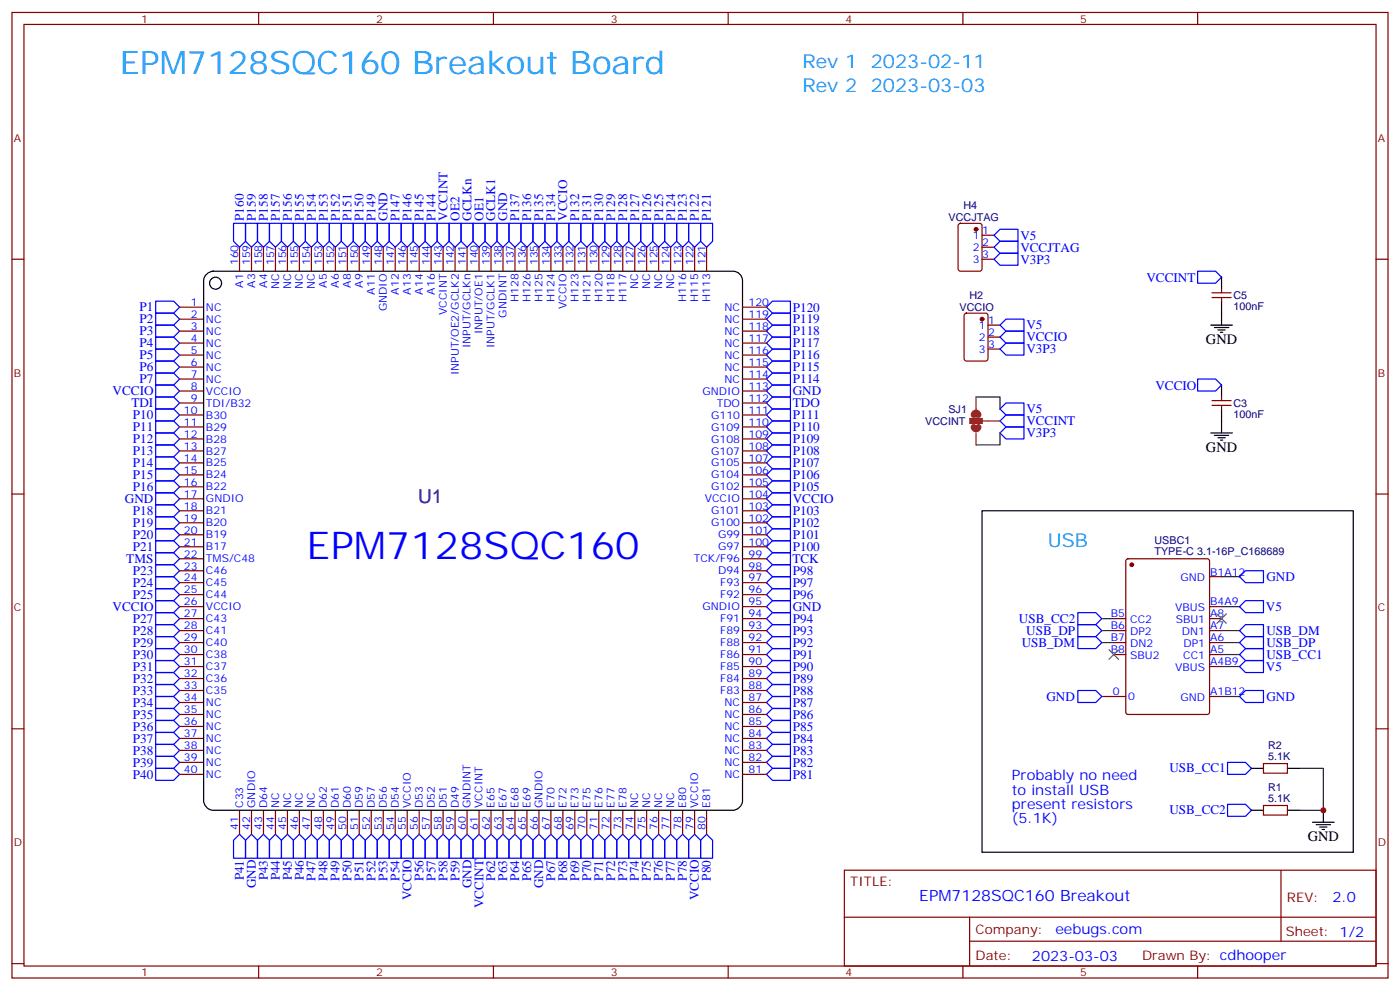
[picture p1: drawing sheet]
<svg xmlns="http://www.w3.org/2000/svg" width="412mm" height="292mm" viewBox="0 0 412 292" stroke-linecap="round" stroke-linejoin="round" font-family="sans-serif">
<g fill="none" stroke="#870000" stroke-width=".35">
<path d="M3.5 3.7h405.4v284.3h-405.4zM7.1 7.2h398.2v277.3h-398.2zM76.2 3.7v3.5M145.3 3.7v3.5M214.5 3.7v3.5M283.6 3.7v3.5M352.8 3.7v3.5M3.5 76.3h3.6M70.6 72.8v7.1M74.1 72.8v7.1M77.6 72.8v7.1M81.1 72.8v7.1"/>
<path d="M84.7 72.8v7.1M88.2 72.8v7.1M91.7 72.8v7.1M95.2 72.8v7.1M98.8 72.8v7.1M102.3 72.8v7.1M105.8 72.8v7.1M109.4 72.8v7.1M112.9 72.8v7.1M116.4 72.8v7.1M119.9 72.8v7.1M123.5 72.8v7.1"/>
<path d="M127 72.8v7.1M130.5 72.8v7.1M134.1 72.8v7.1M137.6 72.8v7.1M141.1 72.8v7.1M144.6 72.8v7.1M148.2 72.8v7.1M151.7 72.8v7.1M155.2 72.8v7.1M158.7 72.8v7.1M162.3 72.8v7.1M165.8 72.8v7.1"/>
<path d="M169.3 72.8v7.1M172.9 72.8v7.1M176.4 72.8v7.1M179.9 72.8v7.1M183.4 72.8v7.1M187 72.8v7.1M190.5 72.8v7.1M194 72.8v7.1M197.6 72.8v7.1M201.1 72.8v7.1M204.6 72.8v7.1M208.1 72.8v7.1"/>
<path d="M282.5 66l.4-.2h5.7l.6 .4 .1 13-.5 .6-5.9 .1-.6-.5-.1-12.9zM289.3 76.3h3.5M289.3 69.3h3.5M289.3 72.8h3.5M405.3 76.3h3.6M52.9 90.5h7.1M52.9 94h7.1M52.9 97.5h7.1M218.7 90.5h7.1M218.7 94h7.1M218.7 97.5h7.1M284.2 92.4l.5-.2h5.6l.7 .4v13l-.4 .7h-5.9l-.7-.4v-13z"/>
<path d="M291 95.7h3.6M291 99.3h3.6M357 86.2h5.7M357 87.6h5.7M359.8 85.2v1M359.8 87.6v1.1M52.9 101h7.1M52.9 104.6h7.1M52.9 108.1h7.1M52.9 111.6h7.1M52.9 115.1h7.1M52.9 118.7h7.1"/>
<path d="M218.7 101h7.1M218.7 104.6h7.1M218.7 108.1h7.1M218.7 111.6h7.1M218.7 115.1h7.1M218.7 118.7h7.1M291 102.8h3.6M357 118h5.7M357 119.4h5.7M359.8 116.9v1.1M359.8 119.4v1M52.9 122.2h7.1"/>
<path d="M52.9 125.7h7.1M52.9 129.3h7.1M52.9 132.8h7.1M52.9 136.3h7.1M52.9 139.8h7.1M218.7 122.2h7.1M218.7 125.7h7.1M218.7 129.3h7.1M218.7 132.8h7.1M218.7 136.3h7.1M218.7 139.8h7.1M3.5 145.5h3.6"/>
<path d="M52.9 143.4h7.1M52.9 146.9h7.1M52.9 150.4h7.1M52.9 154h7.1M52.9 157.5h7.1M218.7 143.4h7.1M218.7 146.9h7.1M218.7 150.4h7.1M218.7 154h7.1M218.7 157.5h7.1M405.3 145.5h3.6M52.9 178.6h7.1"/>
<path d="M52.9 161h7.1M52.9 164.5h7.1M52.9 168.1h7.1M52.9 171.6h7.1M52.9 175.1h7.1M218.7 178.6h7.1M218.7 161h7.1M218.7 164.5h7.1M218.7 168.1h7.1M218.7 171.6h7.1M218.7 175.1h7.1M331.8 164.7l.5-.2h23.3l.7 .5v44.7l-.5 .6-23.5 .1-.6-.5-.1-44.7z"/>
<path d="M356.3 178.6h3.5M356.3 169.8h3.5M52.9 182.2h7.1M52.9 185.7h7.1M52.9 189.2h7.1M52.9 192.8h7.1M52.9 196.3h7.1M52.9 199.8h7.1M218.7 182.2h7.1M218.7 185.7h7.1M218.7 189.2h7.1M218.7 192.8h7.1"/>
<path d="M218.7 196.3h7.1M218.7 199.8h7.1M328.1 182.2h3.5M328.1 185.7h3.5M328.1 189.2h3.5M328.1 192.8h3.5M356.3 182.2h3.5M356.3 185.7h3.5M356.3 189.2h3.5M356.3 192.8h3.5M356.3 196.3h3.5M3.5 214.6h3.6"/>
<path d="M52.9 203.3h7.1M52.9 206.9h7.1M52.9 210.4h7.1M52.9 213.9h7.1M52.9 217.5h7.1M218.7 203.3h7.1M218.7 206.9h7.1M218.7 210.4h7.1M218.7 213.9h7.1M218.7 217.5h7.1M324.6 205.1h7M356.3 205.1h3.5"/>
<path d="M405.3 214.6h3.6M52.9 221h7.1M52.9 224.5h7.1M52.9 228h7.1M70.6 238.6v7.1M74.1 238.6v7.1M77.6 238.6v7.1M81.1 238.6v7.1M84.7 238.6v7.1M88.2 238.6v7.1M91.7 238.6v7.1M95.2 238.6v7.1"/>
<path d="M98.8 238.6v7.1M102.3 238.6v7.1M105.8 238.6v7.1M109.4 238.6v7.1M112.9 238.6v7.1M116.4 238.6v7.1M119.9 238.6v7.1M123.5 238.6v7.1M127 238.6v7.1M130.5 238.6v7.1M134.1 238.6v7.1M137.6 238.6v7.1"/>
<path d="M141.1 238.6v7.1M144.6 238.6v7.1M148.2 238.6v7.1M151.7 238.6v7.1M155.2 238.6v7.1M158.7 238.6v7.1M162.3 238.6v7.1M165.8 238.6v7.1M169.3 238.6v7.1M172.9 238.6v7.1M176.4 238.6v7.1M179.9 238.6v7.1"/>
<path d="M183.4 238.6v7.1M187 238.6v7.1M190.5 238.6v7.1M194 238.6v7.1M197.6 238.6v7.1M201.1 238.6v7.1M204.6 238.6v7.1M208.1 238.6v7.1M218.7 221h7.1M218.7 224.5h7.1M218.7 228h7.1M372.2 237.2h7v2.8h-7z"/>
<path d="M372.2 224.9h7v2.8h-7zM248.7 256.3h156.6v28.2h-156.6zM377.3 256.3v20.9M248.7 270.1h156.5M285.6 277.2h119.6M285.6 270.1v14.1M3.5 283.8h3.6M76.2 284.5v3.5M145.3 284.5v3.5M214.5 284.5v3.5M283.6 284.5v3.5M352.8 284.5v3.5"/>
<path d="M405.3 283.8h3.6"/>
</g>
<g fill="none" stroke="#00f" stroke-width=".35">
<path d="M68.8 65.8h3.5v5.2l-1.7 1.8-1.8-1.8zM72.3 65.8h3.5v5.2l-1.7 1.8-1.8-1.8zM75.8 65.8h3.6v5.2l-1.8 1.8-1.8-1.8zM79.4 65.8h3.5v5.2l-1.8 1.8-1.7-1.8zM82.9 65.8h3.5v5.2l-1.7 1.8-1.8-1.8zM86.4 65.8h3.6v5.2l-1.8 1.8-1.8-1.8zM90 65.8h3.5v5.2l-1.8 1.8-1.7-1.8zM93.5 65.8h3.5v5.2l-1.8 1.8-1.7-1.8zM97 65.8h3.5v5.2l-1.7 1.8-1.8-1.8zM100.5 65.8h3.6v5.2l-1.8 1.8-1.8-1.8zM104.1 65.8h3.5v5.2l-1.8 1.8-1.7-1.8zM107.6 65.8h3.5v5.2l-1.7 1.8-1.8-1.8z"/>
<path d="M111.1 65.8h3.6v5.2l-1.8 1.8-1.8-1.8zM114.7 65.8h3.5v5.2l-1.8 1.8-1.7-1.8zM118.2 65.8h3.5v5.2l-1.8 1.8-1.7-1.8zM121.7 65.8h3.5v5.2l-1.7 1.8-1.8-1.8zM125.2 65.8h3.6v5.2l-1.8 1.8-1.8-1.8zM128.8 65.8h3.5v5.2l-1.8 1.8-1.7-1.8zM132.3 65.8h3.5v5.2l-1.7 1.8-1.8-1.8zM135.8 65.8h3.5v5.2l-1.7 1.8-1.8-1.8zM139.3 65.8h3.6v5.2l-1.8 1.8-1.8-1.8zM142.9 65.8h3.5v5.2l-1.8 1.8-1.7-1.8zM146.4 65.8h3.5v5.2l-1.7 1.8-1.8-1.8zM149.9 65.8h3.6v5.2l-1.8 1.8-1.8-1.8z"/>
<path d="M153.5 65.8h3.5v5.2l-1.8 1.8-1.7-1.8zM157 65.8h3.5v5.2l-1.8 1.8-1.7-1.8zM160.5 65.8h3.5v5.2l-1.7 1.8-1.8-1.8zM164 65.8h3.6v5.2l-1.8 1.8-1.8-1.8zM167.6 65.8h3.5v5.2l-1.8 1.8-1.7-1.8zM171.1 65.8h3.5v5.2l-1.7 1.8-1.8-1.8zM174.6 65.8h3.6v5.2l-1.8 1.8-1.8-1.8zM178.2 65.8h3.5v5.2l-1.8 1.8-1.7-1.8zM181.7 65.8h3.5v5.2l-1.8 1.8-1.7-1.8zM185.2 65.8h3.5v5.2l-1.7 1.8-1.8-1.8zM188.7 65.8h3.6v5.2l-1.8 1.8-1.8-1.8zM192.3 65.8h3.5v5.2l-1.8 1.8-1.7-1.8z"/>
<path d="M195.8 65.8h3.5v5.2l-1.7 1.8-1.8-1.8zM199.3 65.8h3.5v5.2l-1.7 1.8-1.8-1.8zM202.8 65.8h3.6v5.2l-1.8 1.8-1.8-1.8zM206.4 65.8h3.5v5.2l-1.8 1.8-1.7-1.8zM292.8 72.8l1.8-1.8h5.3v3.6h-5.3zM294.6 67.5h5.3v3.5h-5.3l-1.8-1.7zM294.6 74.6h5.3v3.5h-5.3l-1.8-1.8zM352.8 79.9h5.3l1.7 1.7-1.7 1.8h-5.3zM45.9 88.7h5.3l1.7 1.8-1.7 1.7h-5.3zM45.9 92.2h5.3l1.7 1.8-1.7 1.7h-5.3zM45.9 95.7h5.3l1.7 1.8-1.7 1.8h-5.3zM45.9 99.3h5.3l1.7 1.7-1.7 1.8h-5.3z"/>
<path d="M225.8 97.5l1.7-1.8h5.3v3.6h-5.3zM225.8 94l1.7-1.8h5.3v3.5h-5.3zM225.8 90.5l1.7-1.8h5.3v3.5h-5.3zM294.6 95.7l1.7-1.7h5.3v3.5h-5.3zM294.6 99.3l1.7-1.8h5.3v3.5h-5.3zM45.9 113.4h5.3l1.7 1.7-1.7 1.8h-5.3zM45.9 116.9h5.3l1.7 1.8-1.7 1.7h-5.3zM45.9 102.8h5.3l1.7 1.8-1.7 1.7h-5.3zM45.9 106.3h5.3l1.7 1.8-1.7 1.8h-5.3zM45.9 109.9h5.3l1.7 1.7-1.7 1.8h-5.3zM225.8 115.1l1.7-1.7h5.3v3.5h-5.3zM225.8 118.7l1.7-1.8h5.3v3.5h-5.3z"/>
<path d="M225.8 111.6l1.7-1.7h5.3v3.5h-5.3zM225.8 108.1l1.7-1.8h5.3v3.6h-5.3zM225.8 104.6l1.7-1.8h5.3v3.5h-5.3zM225.8 101l1.7-1.7h5.3v3.5h-5.3zM294.6 102.8l1.7-1.8h5.3v3.6h-5.3zM352.8 111.6h5.3l1.7 1.8-1.7 1.7h-5.3zM45.9 120.4h5.3l1.7 1.8-1.7 1.8h-5.3zM45.9 124h5.3l1.7 1.7-1.7 1.8h-5.3zM45.9 127.5h5.3l1.7 1.8-1.7 1.7h-5.3zM45.9 131h5.3l1.7 1.8-1.7 1.7h-5.3zM45.9 134.5h5.3l1.7 1.8-1.7 1.8h-5.3zM45.9 138.1h5.3l1.7 1.7-1.7 1.8h-5.3z"/>
<path d="M225.8 139.8l1.7-1.7h5.3v3.5h-5.3zM225.8 136.3l1.7-1.8h5.3v3.6h-5.3zM225.8 132.8l1.7-1.8h5.3v3.5h-5.3zM225.8 129.3l1.7-1.8h5.3v3.5h-5.3zM225.8 125.7l1.7-1.7h5.3v3.5h-5.3zM225.8 122.2l1.7-1.8h5.3v3.6h-5.3zM294.6 120.4l1.7-1.7h5.3v3.5h-5.3zM294.6 124l1.7-1.8h5.3v3.5h-5.3zM294.6 127.5l1.7-1.8h5.3v3.6h-5.3zM45.9 145.1h5.3l1.7 1.8-1.7 1.8h-5.3zM45.9 141.6h5.3l1.7 1.8-1.7 1.7h-5.3zM45.9 148.7h5.3l1.7 1.7-1.7 1.8h-5.3z"/>
<path d="M45.9 152.2h5.3l1.7 1.8-1.7 1.7h-5.3zM45.9 155.7h5.3l1.7 1.8-1.7 1.7h-5.3zM45.9 159.2h5.3l1.7 1.8-1.7 1.8h-5.3zM225.8 146.9l1.7-1.8h5.3v3.6h-5.3zM225.8 157.5l1.7-1.8h5.3v3.5h-5.3zM225.8 154l1.7-1.8h5.3v3.5h-5.3zM225.8 150.4l1.7-1.7h5.3v3.5h-5.3zM225.8 143.4l1.7-1.8h5.3v3.5h-5.3zM45.9 176.9h5.3l1.7 1.7-1.7 1.8h-5.3zM45.9 162.8h5.3l1.7 1.7-1.7 1.8h-5.3zM45.9 166.3h5.3l1.7 1.8-1.7 1.7h-5.3zM45.9 169.8h5.3l1.7 1.8-1.7 1.8h-5.3z"/>
<path d="M45.9 173.4h5.3l1.7 1.7-1.7 1.8h-5.3zM225.8 178.6l1.7-1.7h5.3v3.5h-5.3zM225.8 164.5l1.7-1.7h5.3v3.5h-5.3zM225.8 175.1l1.7-1.7h5.3v3.5h-5.3zM225.8 171.6l1.7-1.8h5.3v3.6h-5.3zM225.8 161l1.7-1.8h5.3v3.6h-5.3zM225.8 168.1l1.7-1.8h5.3v3.5h-5.3zM365.1 169.8l1.8-1.7h5.3v3.5h-5.3zM365.1 178.6l1.8-1.7h5.3v3.5h-5.3zM45.9 180.4h5.3l1.7 1.8-1.7 1.7h-5.3zM45.9 183.9h5.3l1.7 1.8-1.7 1.8h-5.3zM45.9 187.5h5.3l1.7 1.7-1.7 1.8h-5.3z"/>
<path d="M45.9 191h5.3l1.7 1.8-1.7 1.7h-5.3zM45.9 194.5h5.3l1.7 1.8-1.7 1.7h-5.3zM45.9 198h5.3l1.7 1.8-1.7 1.8h-5.3zM225.8 199.8l1.7-1.8h5.3v3.6h-5.3zM225.8 196.3l1.7-1.8h5.3v3.5h-5.3zM225.8 192.8l1.7-1.8h5.3v3.5h-5.3zM225.8 189.2l1.7-1.7h5.3v3.5h-5.3zM225.8 182.2l1.7-1.8h5.3v3.5h-5.3zM227.5 183.9h5.3v3.6h-5.3l-1.7-1.8zM317.5 187.5h5.3l1.8 1.7-1.8 1.8h-5.3zM317.5 183.9h5.3l1.8 1.8-1.8 1.8h-5.3zM317.5 180.4h5.3l1.8 1.8-1.8 1.7h-5.3z"/>
<path d="M365.1 196.3l1.8-1.8h5.3v3.5h-5.3zM365.1 185.7l1.8-1.8h5.3v3.6h-5.3zM365.1 189.2l1.8-1.7h5.3v3.5h-5.3zM365.1 192.8l1.8-1.8h5.3v3.5h-5.3zM45.9 201.6h5.3l1.7 1.7-1.7 1.8h-5.3zM45.9 205.1h5.3l1.7 1.8-1.7 1.7h-5.3zM45.9 208.6h5.3l1.7 1.8-1.7 1.8h-5.3zM45.9 212.2h5.3l1.7 1.7-1.7 1.8h-5.3zM45.9 215.7h5.3l1.7 1.8-1.7 1.7h-5.3zM45.9 219.2h5.3l1.7 1.8-1.7 1.7h-5.3zM225.8 213.9l1.7-1.7h5.3v3.5h-5.3zM225.8 210.4l1.7-1.8h5.3v3.6h-5.3z"/>
<path d="M225.8 206.9l1.7-1.8h5.3v3.5h-5.3zM225.8 203.3l1.7-1.7h5.3v3.5h-5.3zM227.5 215.7h5.3v3.5h-5.3l-1.7-1.7zM317.5 203.3h5.3l1.8 1.8-1.8 1.8h-5.3zM365.1 205.1l1.8-1.8h5.3v3.6h-5.3zM45.9 222.7h5.3l1.7 1.8-1.7 1.8h-5.3zM45.9 226.3h5.3l1.7 1.7-1.7 1.8h-5.3zM225.8 228l1.7-1.7h5.3v3.5h-5.3zM225.8 224.5l1.7-1.8h5.3v3.6h-5.3zM225.8 221l1.7-1.8h5.3v3.5h-5.3zM361.6 224.5h5.3l1.8 1.8-1.8 1.7h-5.3zM361.6 236.9h5.3l1.8 1.7-1.8 1.8h-5.3z"/>
<path d="M70.6 245.7l1.7 1.7v5.3h-3.5v-5.3zM74.1 245.7l1.7 1.7v5.3h-3.5v-5.3zM77.6 245.7l1.8 1.7v5.3h-3.6v-5.3zM81.1 245.7l1.8 1.7v5.3h-3.5v-5.3zM84.7 245.7l1.7 1.7v5.3h-3.5v-5.3zM88.2 245.7l1.8 1.7v5.3h-3.6v-5.3zM91.7 245.7l1.8 1.7v5.3h-3.5v-5.3zM95.2 245.7l1.8 1.7v5.3h-3.5v-5.3zM98.8 245.7l1.7 1.7v5.3h-3.5v-5.3zM102.3 245.7l1.8 1.7v5.3h-3.6v-5.3zM105.8 245.7l1.8 1.7v5.3h-3.5v-5.3zM109.4 245.7l1.7 1.7v5.3h-3.5v-5.3z"/>
<path d="M112.9 245.7l1.8 1.7v5.3h-3.6v-5.3zM116.4 245.7l1.8 1.7v5.3h-3.5v-5.3zM119.9 245.7l1.8 1.7v5.3h-3.5v-5.3zM123.5 245.7l1.7 1.7v5.3h-3.5v-5.3zM127 245.7l1.8 1.7v5.3h-3.6v-5.3zM130.5 245.7l1.8 1.7v5.3h-3.5v-5.3zM134.1 245.7l1.7 1.7v5.3h-3.5v-5.3zM137.6 245.7l1.7 1.7v5.3h-3.5v-5.3zM141.1 245.7l1.8 1.7v5.3h-3.6v-5.3zM144.6 245.7l1.8 1.7v5.3h-3.5v-5.3zM148.2 245.7l1.7 1.7v5.3h-3.5v-5.3zM151.7 245.7l1.8 1.7v5.3h-3.6v-5.3z"/>
<path d="M155.2 245.7l1.8 1.7v5.3h-3.5v-5.3zM158.7 245.7l1.8 1.7v5.3h-3.5v-5.3zM162.3 245.7l1.7 1.7v5.3h-3.5v-5.3zM165.8 245.7l1.8 1.7v5.3h-3.6v-5.3zM169.3 245.7l1.8 1.7v5.3h-3.5v-5.3zM172.9 245.7l1.7 1.7v5.3h-3.5v-5.3zM176.4 245.7l1.8 1.7v5.3h-3.6v-5.3zM179.9 245.7l1.8 1.7v5.3h-3.5v-5.3zM183.4 245.7l1.8 1.7v5.3h-3.5v-5.3zM187 245.7l1.7 1.7v5.3h-3.5v-5.3zM190.5 245.7l1.8 1.7v5.3h-3.6v-5.3zM192.3 247.4l1.7-1.7 1.8 1.7v5.3h-3.5z"/>
<path d="M197.6 245.7l1.7 1.7v5.3h-3.5v-5.3zM201.1 245.7l1.7 1.7v5.3h-3.5v-5.3zM204.6 245.7l1.8 1.7v5.3h-3.6v-5.3zM208.1 245.7l1.8 1.7v5.3h-3.5v-5.3z"/>
</g>
<g fill="#870000" stroke="#870000" stroke-width=".35">
<circle cx="287.5" cy="67.5" r=".53"/>
<circle cx="333.4" cy="166.3" r=".53"/>
<circle cx="289.3" cy="94" r=".53"/>
</g>
<path d="M326.7 191.3l2.8 2.9M329.5 191.3l-2.8 2.9M358.4 180.8l2.8 2.8M361.2 180.8l-2.8 2.8" fill="none" stroke="#3c3" stroke-width=".35"/>
<g fill="none" stroke="#008700" stroke-width=".35">
<path d="M287.5 116.9h7.1v3.5M294.6 127.5v3.5h-7.1M359.8 169.8h5.3M359.8 178.6h5.3M324.6 185.7h3.5M324.6 189.2h3.5M324.6 182.2h3.5M359.8 185.7h5.3M359.8 189.2h5.3M359.8 196.3h5.3M359.8 192.8h5.3M359.8 205.1h5.3"/>
<path d="M382.8 226.3h7v12.3h-7"/>
</g>
<g fill="none" stroke="#000" stroke-width=".35">
<path d="M60.7 80.9a2.99 2.99 0 0 1 2.1-1h153.1a2.82 2.82 0 0 1 2.8 2.8v153.1a3 3 0 0 1-2.8 2.8h-153.1a3 3 0 0 1-2.8-2.8v-153.1l.1-.7zM356.7 95.7h6.3M357.7 96.4h4.2M358.8 97.2h2.1M359.5 97.9h.7M359.8 81.6v3.6M359.8 88.7v7M359.8 113.4v3.5M356.7 127.5h6.3M357.7 128.2h4.2M358.8 128.9h2.1M359.5 129.6h.7"/>
<path d="M359.8 120.4v7.1M289.3 150.4h109.3v100.6h-109.3zM368.7 238.6h3.5M368.7 226.3h3.5M379.2 238.6h3.6M379.2 226.3h3.6M389.8 238.6v3.5M386.6 242.1h6.4M387.7 242.9h4.2M388.8 243.6h2.1M389.5 244.3h.7"/>
<circle cx="63.5" cy="83.4" r="1.76"/>
</g>
<path d="M286.8 122.2a.71 .71 0 0 1 .7-.7 .71 .71 0 0 1 .7 .7M286.8 125.7a.71 .71 0 0 0 .7 .7 .71 .71 0 0 0 .7-.7" fill="none" stroke="#8c2424" stroke-width="1.8"/>
<path d="M287.5 116.9v7.1M285.8 123.3h3.5v1.4h-3.5zM287.5 127.5v3.5M289.3 124h5.3" fill="none" stroke="#8c2424" stroke-width=".35"/>
<path d="M285.8 123.3h3.5v1.4h-3.5z" fill="#8c2424" stroke="#8c2424" stroke-width=".35"/>
<circle cx="389.8" cy="238.6" r=".88" fill="#c00"/>
<text font-size="11.3" fill="#00f" x="90.3" y="164.5">EPM7128SQC160</text>
<text font-size="9.5" fill="#09f" x="35.3" y="21.7">EPM7128SQC160 Breakout Board</text>
<g font-size="5.6" fill="#09f">
<text x="236.4" y="19.9">Rev 1</text>
<text x="256.5" y="19.9">2023-02-11</text>
<text x="236.4" y="27">Rev 2</text>
<text x="256.5" y="27">2023-03-03</text>
<text x="308.7" y="161">USB</text>
</g>
<text font-size="5.6" fill="#000080" x="123.1" y="148">U1</text>
<text font-size="4.6" fill="#00f" x="270.8" y="265.3">EPM7128SQC160 Breakout</text>
<g font-size="4.2">
<text x="355.2" y="101.4">GND</text>
<text x="355.2" y="133.1">GND</text>
<text x="385.2" y="247.8">GND</text>
</g>
<g font-size="4.2" fill="#00f">
<text x="298.1" y="229.8">Probably no need</text>
<text x="298.1" y="234">to install USB</text>
<text x="298.1" y="238.3">present resistors</text>
<text x="298.1" y="242.5">(5.1K)</text>
<text x="392.5" y="265.5">2.0</text>
<text x="310.9" y="275.1">eebugs.com</text>
<text x="304" y="282.9">2023-03-03</text>
</g>
<g font-size="3.9" fill="#00f">
<text x="71.8" y="65.1" transform="rotate(-90 71.8 65.1)">P160</text>
<text x="75.4" y="65.1" transform="rotate(-90 75.4 65.1)">P159</text>
<text x="78.9" y="65.1" transform="rotate(-90 78.9 65.1)">P158</text>
<text x="82.4" y="65.1" transform="rotate(-90 82.4 65.1)">P157</text>
<text x="85.9" y="65.1" transform="rotate(-90 85.9 65.1)">P156</text>
<text x="89.5" y="65.1" transform="rotate(-90 89.5 65.1)">P155</text>
<text x="93" y="65.1" transform="rotate(-90 93 65.1)">P154</text>
<text x="96.5" y="65.1" transform="rotate(-90 96.5 65.1)">P153</text>
<text x="100.1" y="65.1" transform="rotate(-90 100.1 65.1)">P152</text>
<text x="103.6" y="65.1" transform="rotate(-90 103.6 65.1)">P151</text>
<text x="107.1" y="65.1" transform="rotate(-90 107.1 65.1)">P150</text>
<text x="110.6" y="65.1" transform="rotate(-90 110.6 65.1)">P149</text>
<text x="114.2" y="65.1" transform="rotate(-90 114.2 65.1)">GND</text>
<text x="117.7" y="65.1" transform="rotate(-90 117.7 65.1)">P147</text>
<text x="121.2" y="65.1" transform="rotate(-90 121.2 65.1)">P146</text>
<text x="124.8" y="65.1" transform="rotate(-90 124.8 65.1)">P145</text>
<text x="128.3" y="65.1" transform="rotate(-90 128.3 65.1)">P144</text>
<text x="131.8" y="65.1" transform="rotate(-90 131.8 65.1)">VCCINT</text>
<text x="135.3" y="65.1" transform="rotate(-90 135.3 65.1)">OE2</text>
<text x="138.9" y="65.1" transform="rotate(-90 138.9 65.1)">GCLKn</text>
<text x="142.4" y="65.1" transform="rotate(-90 142.4 65.1)">OE1</text>
<text x="145.9" y="65.1" transform="rotate(-90 145.9 65.1)">GCLK1</text>
<text x="149.4" y="65.1" transform="rotate(-90 149.4 65.1)">GND</text>
<text x="153" y="65.1" transform="rotate(-90 153 65.1)">P137</text>
<text x="156.5" y="65.1" transform="rotate(-90 156.5 65.1)">P136</text>
<text x="160" y="65.1" transform="rotate(-90 160 65.1)">P135</text>
<text x="163.6" y="65.1" transform="rotate(-90 163.6 65.1)">P134</text>
<text x="167.1" y="65.1" transform="rotate(-90 167.1 65.1)">VCCIO</text>
<text x="170.6" y="65.1" transform="rotate(-90 170.6 65.1)">P132</text>
<text x="174.1" y="65.1" transform="rotate(-90 174.1 65.1)">P131</text>
<text x="177.7" y="65.1" transform="rotate(-90 177.7 65.1)">P130</text>
<text x="181.2" y="65.1" transform="rotate(-90 181.2 65.1)">P129</text>
<text x="184.7" y="65.1" transform="rotate(-90 184.7 65.1)">P128</text>
<text x="188.3" y="65.1" transform="rotate(-90 188.3 65.1)">P127</text>
<text x="191.8" y="65.1" transform="rotate(-90 191.8 65.1)">P126</text>
<text x="195.3" y="65.1" transform="rotate(-90 195.3 65.1)">P125</text>
<text x="198.8" y="65.1" transform="rotate(-90 198.8 65.1)">P124</text>
<text x="202.4" y="65.1" transform="rotate(-90 202.4 65.1)">P123</text>
<text x="205.9" y="65.1" transform="rotate(-90 205.9 65.1)">P122</text>
<text x="209.4" y="65.1" transform="rotate(-90 209.4 65.1)">P121</text>
<text x="300.6" y="70.6">V5</text>
<text x="300.6" y="74.1">VCCJTAG</text>
<text x="300.6" y="77.6">V3P3</text>
<text x="337.7" y="82.9">VCCINT</text>
<text x="41.1" y="91.7">P1</text>
<text x="41.1" y="95.2">P2</text>
<text x="233.5" y="95.3">P119</text>
<text x="233.5" y="91.7">P120</text>
<text x="41.1" y="98.8">P3</text>
<text x="233.5" y="98.8">P118</text>
<text x="302.3" y="97">V5</text>
<text x="302.3" y="100.5">VCCIO</text>
<text x="41.1" y="102.3">P4</text>
<text x="41.1" y="105.8">P5</text>
<text x="233.5" y="105.8">P116</text>
<text x="233.5" y="102.3">P117</text>
<text x="302.3" y="104.1">V3P3</text>
<text x="41.1" y="109.4">P6</text>
<text x="41.1" y="112.9">P7</text>
<text x="233.5" y="112.9">P114</text>
<text x="233.5" y="109.4">P115</text>
<text x="33.2" y="116.4">VCCIO</text>
<text x="38.7" y="119.9">TDI</text>
<text x="233.5" y="116.4">GND</text>
<text x="233.5" y="119.9">TDO</text>
<text x="340.4" y="114.7">VCCIO</text>
<text x="39.1" y="123.5">P10</text>
<text x="233.5" y="123.5">P111</text>
<text x="302.3" y="121.7">V5</text>
<text x="302.3" y="125.2">VCCINT</text>
<text x="39.1" y="127">P11</text>
<text x="39.1" y="130.5">P12</text>
<text x="233.5" y="130.5">P109</text>
<text x="233.5" y="127">P110</text>
<text x="302.3" y="128.8">V3P3</text>
<text x="39.1" y="134.1">P13</text>
<text x="39.1" y="137.6">P14</text>
<text x="233.5" y="137.6">P107</text>
<text x="233.5" y="134.1">P108</text>
<text x="39.1" y="141.1">P15</text>
<text x="233.5" y="141.1">P106</text>
<text x="36.8" y="148.2">GND</text>
<text x="39.1" y="144.6">P16</text>
<text x="233.5" y="148.2">VCCIO</text>
<text x="233.5" y="144.6">P105</text>
<text x="39.1" y="151.7">P18</text>
<text x="39.1" y="155.2">P19</text>
<text x="233.5" y="155.2">P102</text>
<text x="233.5" y="151.7">P103</text>
<text x="39.1" y="158.8">P20</text>
<text x="233.5" y="158.8">P101</text>
<text x="37.2" y="165.8">TMS</text>
<text x="39.1" y="162.3">P21</text>
<text x="233.4" y="165.8">TCK</text>
<text x="233.5" y="162.3">P100</text>
<text x="39.1" y="169.3">P23</text>
<text x="39.1" y="172.9">P24</text>
<text x="233.5" y="172.9">P97</text>
<text x="233.5" y="169.3">P98</text>
<text x="373" y="171.1">GND</text>
<text x="33.2" y="179.9">VCCIO</text>
<text x="39.1" y="176.4">P25</text>
<text x="233.5" y="179.9">GND</text>
<text x="233.5" y="176.4">P96</text>
<text x="372.9" y="179.9">V5</text>
<text x="39.1" y="183.4">P27</text>
<text x="233.5" y="183.5">P94</text>
<text x="300.1" y="183.4">USB_CC2</text>
<text x="39.1" y="187">P28</text>
<text x="39.1" y="190.5">P29</text>
<text x="233.5" y="190.5">P92</text>
<text x="233.5" y="187">P93</text>
<text x="301" y="190.5">USB_DM</text>
<text x="302.3" y="187">USB_DP</text>
<text x="373" y="187">USB_DM</text>
<text x="373" y="190.5">USB_DP</text>
<text x="39.1" y="194">P30</text>
<text x="39.1" y="197.6">P31</text>
<text x="233.5" y="197.6">P90</text>
<text x="233.5" y="194">P91</text>
<text x="372.9" y="197.6">V5</text>
<text x="373" y="194">USB_CC1</text>
<text x="39.1" y="201.1">P32</text>
<text x="233.5" y="201.1">P89</text>
<text x="39.1" y="204.6">P33</text>
<text x="39.1" y="208.1">P34</text>
<text x="233.5" y="208.1">P87</text>
<text x="233.5" y="204.6">P88</text>
<text x="308.3" y="206.4">GND</text>
<text x="373" y="206.4">GND</text>
<text x="39.1" y="211.7">P35</text>
<text x="39.1" y="215.2">P36</text>
<text x="233.5" y="215.2">P85</text>
<text x="233.5" y="211.7">P86</text>
<text x="39.1" y="218.7">P37</text>
<text x="233.5" y="218.7">P84</text>
<text x="39.1" y="222.3">P38</text>
<text x="39.1" y="225.8">P39</text>
<text x="233.5" y="225.8">P82</text>
<text x="233.5" y="222.3">P83</text>
<text x="344.5" y="227.5">USB_CC1</text>
<text x="39.1" y="229.3">P40</text>
<text x="233.5" y="229.3">P81</text>
<text x="344.5" y="239.8">USB_CC2</text>
<text x="71.8" y="259.3" transform="rotate(-90 71.8 259.3)">P41</text>
<text x="75.4" y="261.6" transform="rotate(-90 75.4 261.6)">GND</text>
<text x="78.9" y="259.3" transform="rotate(-90 78.9 259.3)">P43</text>
<text x="82.4" y="259.3" transform="rotate(-90 82.4 259.3)">P44</text>
<text x="85.9" y="259.3" transform="rotate(-90 85.9 259.3)">P45</text>
<text x="89.5" y="259.3" transform="rotate(-90 89.5 259.3)">P46</text>
<text x="93" y="259.3" transform="rotate(-90 93 259.3)">P47</text>
<text x="96.5" y="259.3" transform="rotate(-90 96.5 259.3)">P48</text>
<text x="100" y="259.3" transform="rotate(-90 100 259.3)">P49</text>
<text x="103.6" y="259.3" transform="rotate(-90 103.6 259.3)">P50</text>
<text x="107.1" y="259.3" transform="rotate(-90 107.1 259.3)">P51</text>
<text x="110.6" y="259.3" transform="rotate(-90 110.6 259.3)">P52</text>
<text x="114.1" y="259.3" transform="rotate(-90 114.1 259.3)">P53</text>
<text x="117.7" y="259.3" transform="rotate(-90 117.7 259.3)">P54</text>
<text x="124.7" y="259.3" transform="rotate(-90 124.7 259.3)">P56</text>
<text x="128.3" y="259.3" transform="rotate(-90 128.3 259.3)">P57</text>
<text x="131.8" y="259.3" transform="rotate(-90 131.8 259.3)">P58</text>
<text x="135.3" y="259.3" transform="rotate(-90 135.3 259.3)">P59</text>
<text x="138.9" y="261.6" transform="rotate(-90 138.9 261.6)">GND</text>
<text x="145.9" y="259.3" transform="rotate(-90 145.9 259.3)">P62</text>
<text x="149.4" y="259.3" transform="rotate(-90 149.4 259.3)">P63</text>
<text x="152.9" y="259.3" transform="rotate(-90 152.9 259.3)">P64</text>
<text x="156.5" y="259.3" transform="rotate(-90 156.5 259.3)">P65</text>
<text x="160" y="261.6" transform="rotate(-90 160 261.6)">GND</text>
<text x="163.5" y="259.3" transform="rotate(-90 163.5 259.3)">P67</text>
<text x="167.1" y="259.3" transform="rotate(-90 167.1 259.3)">P68</text>
<text x="170.6" y="259.3" transform="rotate(-90 170.6 259.3)">P69</text>
<text x="174.1" y="259.3" transform="rotate(-90 174.1 259.3)">P70</text>
<text x="177.6" y="259.3" transform="rotate(-90 177.6 259.3)">P71</text>
<text x="181.2" y="259.3" transform="rotate(-90 181.2 259.3)">P72</text>
<text x="184.7" y="259.3" transform="rotate(-90 184.7 259.3)">P73</text>
<text x="188.2" y="259.3" transform="rotate(-90 188.2 259.3)">P74</text>
<text x="191.8" y="259.3" transform="rotate(-90 191.8 259.3)">P75</text>
<text x="195.3" y="259.3" transform="rotate(-90 195.3 259.3)">P76</text>
<text x="198.8" y="259.3" transform="rotate(-90 198.8 259.3)">P77</text>
<text x="202.3" y="259.3" transform="rotate(-90 202.3 259.3)">P78</text>
<text x="209.4" y="259.3" transform="rotate(-90 209.4 259.3)">P80</text>
<text x="121.2" y="265.1" transform="rotate(-90 121.2 265.1)">VCCIO</text>
<text x="142.4" y="267.4" transform="rotate(-90 142.4 267.4)">VCCINT</text>
<text x="205.9" y="265.1" transform="rotate(-90 205.9 265.1)">VCCIO</text>
</g>
<g font-size="3.9" fill="#800">
<text x="250.5" y="260.8">TITLE:</text>
<text x="379.1" y="265.5">REV:</text>
<text x="287.4" y="275">Company:</text>
<text x="378.7" y="275.7">Sheet: 1/2</text>
<text x="287.4" y="282.7">Date:</text>
<text x="336.4" y="282.8">Drawn By: cdhooper</text>
</g>
<g font-size="3.2" fill="#800">
<text x="41.6" y="6.7">1</text>
<text x="110.8" y="6.7">2</text>
<text x="179.9" y="6.7">3</text>
<text x="249.1" y="6.7">4</text>
<text x="318.2" y="6.7">5</text>
<text x="4.1" y="41.8">A</text>
<text x="405.9" y="41.8">A</text>
<text x="4.1" y="110.9">B</text>
<text x="405.9" y="110.9">B</text>
<text x="4.1" y="180.1">C</text>
<text x="405.9" y="180.1">C</text>
<text x="4.1" y="249.2">D</text>
<text x="405.9" y="249.2">D</text>
<text x="41.6" y="287.5">1</text>
<text x="110.8" y="287.5">2</text>
<text x="179.9" y="287.5">3</text>
<text x="249.1" y="287.5">4</text>
<text x="318.2" y="287.5">5</text>
</g>
<g font-size="3.2" fill="#000080">
<text x="279.4" y="65.1">VCCJTAG</text>
<text x="283.8" y="61.6">H4</text>
<text x="285.5" y="88">H2</text>
<text x="363.4" y="88.1">C5</text>
<text x="282.7" y="91.7">VCCIO</text>
<text x="363.4" y="91.3">100nF</text>
<text x="363.4" y="119.8">C3</text>
<text x="272.6" y="125.1">VCCINT</text>
<text x="279.4" y="121.6">SJ1</text>
<text x="363.4" y="123">100nF</text>
<text x="340.1" y="160.3">USBC1</text>
<text x="340.1" y="163.5">TYPE-C 3.1-16P_C168689</text>
<text x="373.6" y="220.6">R2</text>
<text x="373.6" y="223.8">5.1K</text>
<text x="373.6" y="232.9">R1</text>
<text x="373.6" y="236.1">5.1K</text>
</g>
<g font-size="3.2" fill="#00f">
<text x="286.6" y="70.3">1</text>
<text x="289.3" y="68.9">1</text>
<text x="286.6" y="73.9">2</text>
<text x="286.6" y="77.4">3</text>
<text x="289.3" y="72.5">2</text>
<text x="289.3" y="76">3</text>
<text x="70.2" y="78.1" transform="rotate(-90 70.2 78.1)">160</text>
<text x="73.7" y="78.1" transform="rotate(-90 73.7 78.1)">159</text>
<text x="77.3" y="78.1" transform="rotate(-90 77.3 78.1)">158</text>
<text x="80.8" y="78.1" transform="rotate(-90 80.8 78.1)">157</text>
<text x="84.3" y="78.1" transform="rotate(-90 84.3 78.1)">156</text>
<text x="87.8" y="78.1" transform="rotate(-90 87.8 78.1)">155</text>
<text x="91.4" y="78.1" transform="rotate(-90 91.4 78.1)">154</text>
<text x="94.9" y="78.1" transform="rotate(-90 94.9 78.1)">153</text>
<text x="98.4" y="78.1" transform="rotate(-90 98.4 78.1)">152</text>
<text x="102" y="78.1" transform="rotate(-90 102 78.1)">151</text>
<text x="105.5" y="78.1" transform="rotate(-90 105.5 78.1)">150</text>
<text x="109" y="78.1" transform="rotate(-90 109 78.1)">149</text>
<text x="112.5" y="78.1" transform="rotate(-90 112.5 78.1)">148</text>
<text x="116.1" y="78.1" transform="rotate(-90 116.1 78.1)">147</text>
<text x="119.6" y="78.1" transform="rotate(-90 119.6 78.1)">146</text>
<text x="123.1" y="78.1" transform="rotate(-90 123.1 78.1)">145</text>
<text x="126.6" y="78.1" transform="rotate(-90 126.6 78.1)">144</text>
<text x="130.2" y="78.1" transform="rotate(-90 130.2 78.1)">143</text>
<text x="133.7" y="78.1" transform="rotate(-90 133.7 78.1)">142</text>
<text x="137.2" y="78.1" transform="rotate(-90 137.2 78.1)">141</text>
<text x="140.8" y="78.1" transform="rotate(-90 140.8 78.1)">140</text>
<text x="144.3" y="78.1" transform="rotate(-90 144.3 78.1)">139</text>
<text x="147.8" y="78.1" transform="rotate(-90 147.8 78.1)">138</text>
<text x="151.3" y="78.1" transform="rotate(-90 151.3 78.1)">137</text>
<text x="154.9" y="78.1" transform="rotate(-90 154.9 78.1)">136</text>
<text x="158.4" y="78.1" transform="rotate(-90 158.4 78.1)">135</text>
<text x="161.9" y="78.1" transform="rotate(-90 161.9 78.1)">134</text>
<text x="165.5" y="78.1" transform="rotate(-90 165.5 78.1)">133</text>
<text x="169" y="78.1" transform="rotate(-90 169 78.1)">132</text>
<text x="172.5" y="78.1" transform="rotate(-90 172.5 78.1)">131</text>
<text x="176" y="78.1" transform="rotate(-90 176 78.1)">130</text>
<text x="179.6" y="78.1" transform="rotate(-90 179.6 78.1)">129</text>
<text x="183.1" y="78.1" transform="rotate(-90 183.1 78.1)">128</text>
<text x="186.6" y="78.1" transform="rotate(-90 186.6 78.1)">127</text>
<text x="190.1" y="78.1" transform="rotate(-90 190.1 78.1)">126</text>
<text x="193.7" y="78.1" transform="rotate(-90 193.7 78.1)">125</text>
<text x="197.2" y="78.1" transform="rotate(-90 197.2 78.1)">124</text>
<text x="200.7" y="78.1" transform="rotate(-90 200.7 78.1)">123</text>
<text x="204.3" y="78.1" transform="rotate(-90 204.3 78.1)">122</text>
<text x="207.8" y="78.1" transform="rotate(-90 207.8 78.1)">121</text>
<text x="71.6" y="84.8" transform="rotate(-90 71.6 84.8)">A1</text>
<text x="75.1" y="84.8" transform="rotate(-90 75.1 84.8)">A3</text>
<text x="78.7" y="84.8" transform="rotate(-90 78.7 84.8)">A4</text>
<text x="82.2" y="85.2" transform="rotate(-90 82.2 85.2)">NC</text>
<text x="85.7" y="85.2" transform="rotate(-90 85.7 85.2)">NC</text>
<text x="89.3" y="85.2" transform="rotate(-90 89.3 85.2)">NC</text>
<text x="92.8" y="85.2" transform="rotate(-90 92.8 85.2)">NC</text>
<text x="96.3" y="84.8" transform="rotate(-90 96.3 84.8)">A5</text>
<text x="99.8" y="84.8" transform="rotate(-90 99.8 84.8)">A6</text>
<text x="103.4" y="84.8" transform="rotate(-90 103.4 84.8)">A8</text>
<text x="106.9" y="84.8" transform="rotate(-90 106.9 84.8)">A9</text>
<text x="110.4" y="86.8" transform="rotate(-90 110.4 86.8)">A11</text>
<text x="117.5" y="86.8" transform="rotate(-90 117.5 86.8)">A12</text>
<text x="121" y="86.8" transform="rotate(-90 121 86.8)">A13</text>
<text x="124.5" y="86.8" transform="rotate(-90 124.5 86.8)">A14</text>
<text x="128.1" y="86.8" transform="rotate(-90 128.1 86.8)">A16</text>
<text x="152.8" y="89" transform="rotate(-90 152.8 89)">H128</text>
<text x="156.3" y="89" transform="rotate(-90 156.3 89)">H126</text>
<text x="159.8" y="89" transform="rotate(-90 159.8 89)">H125</text>
<text x="163.3" y="89" transform="rotate(-90 163.3 89)">H124</text>
<text x="170.4" y="89" transform="rotate(-90 170.4 89)">H123</text>
<text x="173.9" y="89" transform="rotate(-90 173.9 89)">H121</text>
<text x="177.4" y="89" transform="rotate(-90 177.4 89)">H120</text>
<text x="181" y="89" transform="rotate(-90 181 89)">H118</text>
<text x="184.5" y="89" transform="rotate(-90 184.5 89)">H117</text>
<text x="188" y="85.2" transform="rotate(-90 188 85.2)">NC</text>
<text x="191.6" y="85.2" transform="rotate(-90 191.6 85.2)">NC</text>
<text x="195.1" y="85.2" transform="rotate(-90 195.1 85.2)">NC</text>
<text x="198.6" y="85.2" transform="rotate(-90 198.6 85.2)">NC</text>
<text x="202.1" y="89" transform="rotate(-90 202.1 89)">H116</text>
<text x="205.7" y="89" transform="rotate(-90 205.7 89)">H115</text>
<text x="209.2" y="89" transform="rotate(-90 209.2 89)">H113</text>
<text x="56.2" y="90.1">1</text>
<text x="56.2" y="93.6">2</text>
<text x="60.7" y="91.5">NC</text>
<text x="60.7" y="95">NC</text>
<text x="113.9" y="91.7" transform="rotate(-90 113.9 91.7)">GNDIO</text>
<text x="131.6" y="92.8" transform="rotate(-90 131.6 92.8)">VCCINT</text>
<text x="149.2" y="93.5" transform="rotate(-90 149.2 93.5)">GNDINT</text>
<text x="166.9" y="91" transform="rotate(-90 166.9 91)">VCCIO</text>
<text x="213.4" y="95">NC</text>
<text x="213.4" y="91.5">NC</text>
<text x="220.5" y="93.6">119</text>
<text x="220.5" y="90.1">120</text>
<text x="291" y="95.4">1</text>
<text x="56.2" y="97.2">3</text>
<text x="56.2" y="100.7">4</text>
<text x="60.7" y="98.6">NC</text>
<text x="142.2" y="98.4" transform="rotate(-90 142.2 98.4)">INPUT/OE1</text>
<text x="213.4" y="98.6">NC</text>
<text x="220.5" y="100.7">117</text>
<text x="220.5" y="97.2">118</text>
<text x="288.3" y="96.8">1</text>
<text x="288.3" y="100.3">2</text>
<text x="291" y="98.9">2</text>
<text x="56.2" y="104.2">5</text>
<text x="56.2" y="107.7">6</text>
<text x="60.7" y="102.1">NC</text>
<text x="60.7" y="105.6">NC</text>
<text x="138.6" y="102.6" transform="rotate(-90 138.6 102.6)">INPUT/GCLKn</text>
<text x="145.7" y="102.6" transform="rotate(-90 145.7 102.6)">INPUT/GCLK1</text>
<text x="213.4" y="105.6">NC</text>
<text x="213.4" y="102.1">NC</text>
<text x="220.5" y="107.7">115</text>
<text x="220.5" y="104.2">116</text>
<text x="288.3" y="103.9">3</text>
<text x="291" y="102.4">3</text>
<text x="56.2" y="111.3">7</text>
<text x="60.7" y="109.1">NC</text>
<text x="60.7" y="112.7">NC</text>
<text x="135.1" y="110.5" transform="rotate(-90 135.1 110.5)">INPUT/OE2/GCLK2</text>
<text x="213.4" y="112.7">NC</text>
<text x="213.4" y="109.1">NC</text>
<text x="220.5" y="111.3">114</text>
<text x="56.2" y="114.8">8</text>
<text x="56.2" y="118.3">9</text>
<text x="60.7" y="116.2">VCCIO</text>
<text x="60.7" y="119.7">TDI/B32</text>
<text x="206.9" y="116.2">GNDIO</text>
<text x="211.1" y="119.7">TDO</text>
<text x="220.5" y="118.3">112</text>
<text x="220.5" y="114.8">113</text>
<text x="54.2" y="121.8">10</text>
<text x="54.2" y="125.4">11</text>
<text x="60.7" y="123.3">B30</text>
<text x="209.5" y="123.3">G110</text>
<text x="220.5" y="125.4">110</text>
<text x="220.5" y="121.8">111</text>
<text x="54.2" y="128.9">12</text>
<text x="60.7" y="126.8">B29</text>
<text x="60.7" y="130.3">B28</text>
<text x="209.5" y="130.3">G108</text>
<text x="209.5" y="126.8">G109</text>
<text x="220.5" y="128.9">109</text>
<text x="54.2" y="132.4">13</text>
<text x="54.2" y="136">14</text>
<text x="60.7" y="133.8">B27</text>
<text x="60.7" y="137.4">B25</text>
<text x="209.5" y="137.4">G105</text>
<text x="209.5" y="133.8">G107</text>
<text x="220.5" y="136">107</text>
<text x="220.5" y="132.4">108</text>
<text x="54.2" y="139.5">15</text>
<text x="54.2" y="143">16</text>
<text x="60.7" y="140.9">B24</text>
<text x="209.5" y="140.9">G104</text>
<text x="220.5" y="143">105</text>
<text x="220.5" y="139.5">106</text>
<text x="54.2" y="146.5">17</text>
<text x="60.7" y="144.4">B22</text>
<text x="60.7" y="148">GNDIO</text>
<text x="207.6" y="148">VCCIO</text>
<text x="209.5" y="144.4">G102</text>
<text x="220.5" y="146.5">104</text>
<text x="54.2" y="150.1">18</text>
<text x="54.2" y="153.6">19</text>
<text x="60.7" y="151.5">B21</text>
<text x="60.7" y="155">B20</text>
<text x="209.5" y="155">G100</text>
<text x="209.5" y="151.5">G101</text>
<text x="220.5" y="153.6">102</text>
<text x="220.5" y="150.1">103</text>
<text x="54.2" y="157.1">20</text>
<text x="54.2" y="160.7">21</text>
<text x="60.7" y="158.5">B19</text>
<text x="211.5" y="158.5">G99</text>
<text x="220.5" y="160.7">100</text>
<text x="220.5" y="157.1">101</text>
<text x="54.2" y="164.2">22</text>
<text x="54.2" y="167.7">23</text>
<text x="60.7" y="162.1">B17</text>
<text x="60.7" y="165.6">TMS/C48</text>
<text x="204.4" y="165.6">TCK/F96</text>
<text x="211.5" y="162.1">G97</text>
<text x="220.5" y="167.7">98</text>
<text x="220.5" y="164.2">99</text>
<text x="54.2" y="171.2">24</text>
<text x="60.7" y="169.1">C46</text>
<text x="60.7" y="172.6">C45</text>
<text x="211.5" y="169.1">D94</text>
<text x="212.2" y="172.6">F93</text>
<text x="220.5" y="171.2">97</text>
<text x="347.7" y="171.2">GND</text>
<text x="356.5" y="169.5">B1A12</text>
<text x="54.2" y="174.8">25</text>
<text x="54.2" y="178.3">26</text>
<text x="60.7" y="176.2">C44</text>
<text x="60.7" y="179.7">VCCIO</text>
<text x="206.9" y="179.7">GNDIO</text>
<text x="212.2" y="176.2">F92</text>
<text x="220.5" y="178.3">95</text>
<text x="220.5" y="174.8">96</text>
<text x="356.5" y="178.3">B4A9</text>
<text x="54.2" y="181.8">27</text>
<text x="54.2" y="185.3">28</text>
<text x="60.7" y="183.2">C43</text>
<text x="212.2" y="183.2">F91</text>
<text x="220.5" y="185.3">93</text>
<text x="220.5" y="181.8">94</text>
<text x="327.2" y="181.8">B5</text>
<text x="327.2" y="185.3">B6</text>
<text x="332.9" y="183.6">CC2</text>
<text x="346.2" y="180.1">VBUS</text>
<text x="346.3" y="183.6">SBU1</text>
<text x="356.5" y="185.3">A7</text>
<text x="356.5" y="181.8">A8</text>
<text x="54.2" y="188.9">29</text>
<text x="60.7" y="186.8">C41</text>
<text x="60.7" y="190.3">C40</text>
<text x="212.2" y="190.3">F88</text>
<text x="212.2" y="186.8">F89</text>
<text x="220.5" y="188.9">92</text>
<text x="327.2" y="188.9">B7</text>
<text x="332.9" y="187.1">DP2</text>
<text x="332.9" y="190.6">DN2</text>
<text x="348.2" y="187.1">DN1</text>
<text x="348.6" y="190.6">DP1</text>
<text x="356.5" y="188.9">A6</text>
<text x="54.2" y="192.4">30</text>
<text x="54.2" y="195.9">31</text>
<text x="60.7" y="193.8">C38</text>
<text x="60.7" y="197.3">C37</text>
<text x="212.2" y="197.3">F85</text>
<text x="212.2" y="193.8">F86</text>
<text x="220.5" y="195.9">90</text>
<text x="220.5" y="192.4">91</text>
<text x="327.2" y="192.4">B8</text>
<text x="332.9" y="194.2">SBU2</text>
<text x="346.2" y="197.7">VBUS</text>
<text x="348.6" y="194.2">CC1</text>
<text x="356.5" y="195.9">A4B9</text>
<text x="356.5" y="192.4">A5</text>
<text x="54.2" y="199.5">32</text>
<text x="54.2" y="203">33</text>
<text x="60.7" y="200.9">C36</text>
<text x="212.2" y="200.9">F84</text>
<text x="220.5" y="203">88</text>
<text x="220.5" y="199.5">89</text>
<text x="54.2" y="206.5">34</text>
<text x="60.7" y="204.4">C35</text>
<text x="60.7" y="207.9">NC</text>
<text x="212.2" y="204.4">F83</text>
<text x="213.4" y="207.9">NC</text>
<text x="220.5" y="206.5">87</text>
<text x="327.8" y="204.8">0</text>
<text x="332.3" y="206.2">0</text>
<text x="347.7" y="206.5">GND</text>
<text x="356.5" y="204.8">A1B12</text>
<text x="54.2" y="210">35</text>
<text x="54.2" y="213.6">36</text>
<text x="60.7" y="211.5">NC</text>
<text x="60.7" y="215">NC</text>
<text x="213.4" y="215">NC</text>
<text x="213.4" y="211.5">NC</text>
<text x="220.5" y="213.6">85</text>
<text x="220.5" y="210">86</text>
<text x="54.2" y="217.1">37</text>
<text x="54.2" y="220.6">38</text>
<text x="60.7" y="218.5">NC</text>
<text x="213.4" y="218.5">NC</text>
<text x="220.5" y="220.6">83</text>
<text x="220.5" y="217.1">84</text>
<text x="54.2" y="224.2">39</text>
<text x="54.2" y="227.7">40</text>
<text x="60.7" y="222">NC</text>
<text x="60.7" y="225.6">NC</text>
<text x="213.4" y="225.6">NC</text>
<text x="213.4" y="222">NC</text>
<text x="220.5" y="227.7">81</text>
<text x="220.5" y="224.2">82</text>
<text x="60.7" y="229.1">NC</text>
<text x="213.4" y="229.1">NC</text>
<text x="71.6" y="237.9" transform="rotate(-90 71.6 237.9)">C33</text>
<text x="75.1" y="237.9" transform="rotate(-90 75.1 237.9)">GNDIO</text>
<text x="78.7" y="237.9" transform="rotate(-90 78.7 237.9)">D64</text>
<text x="82.2" y="237.9" transform="rotate(-90 82.2 237.9)">NC</text>
<text x="85.7" y="237.9" transform="rotate(-90 85.7 237.9)">NC</text>
<text x="89.3" y="237.9" transform="rotate(-90 89.3 237.9)">NC</text>
<text x="92.8" y="237.9" transform="rotate(-90 92.8 237.9)">NC</text>
<text x="96.3" y="237.9" transform="rotate(-90 96.3 237.9)">D62</text>
<text x="99.8" y="237.9" transform="rotate(-90 99.8 237.9)">D61</text>
<text x="103.4" y="237.9" transform="rotate(-90 103.4 237.9)">D60</text>
<text x="106.9" y="237.9" transform="rotate(-90 106.9 237.9)">D59</text>
<text x="110.4" y="237.9" transform="rotate(-90 110.4 237.9)">D57</text>
<text x="113.9" y="237.9" transform="rotate(-90 113.9 237.9)">D56</text>
<text x="117.5" y="237.9" transform="rotate(-90 117.5 237.9)">D54</text>
<text x="121" y="237.9" transform="rotate(-90 121 237.9)">VCCIO</text>
<text x="124.5" y="237.9" transform="rotate(-90 124.5 237.9)">D53</text>
<text x="128.1" y="237.9" transform="rotate(-90 128.1 237.9)">D52</text>
<text x="131.6" y="237.9" transform="rotate(-90 131.6 237.9)">D51</text>
<text x="135.1" y="237.9" transform="rotate(-90 135.1 237.9)">D49</text>
<text x="138.6" y="237.9" transform="rotate(-90 138.6 237.9)">GNDINT</text>
<text x="142.2" y="237.9" transform="rotate(-90 142.2 237.9)">VCCINT</text>
<text x="145.7" y="237.9" transform="rotate(-90 145.7 237.9)">E65</text>
<text x="149.2" y="237.9" transform="rotate(-90 149.2 237.9)">E67</text>
<text x="152.8" y="237.9" transform="rotate(-90 152.8 237.9)">E68</text>
<text x="156.3" y="237.9" transform="rotate(-90 156.3 237.9)">E69</text>
<text x="159.8" y="237.9" transform="rotate(-90 159.8 237.9)">GNDIO</text>
<text x="163.3" y="237.9" transform="rotate(-90 163.3 237.9)">E70</text>
<text x="166.9" y="237.9" transform="rotate(-90 166.9 237.9)">E72</text>
<text x="170.4" y="237.9" transform="rotate(-90 170.4 237.9)">E73</text>
<text x="173.9" y="237.9" transform="rotate(-90 173.9 237.9)">E75</text>
<text x="177.4" y="237.9" transform="rotate(-90 177.4 237.9)">E76</text>
<text x="181" y="237.9" transform="rotate(-90 181 237.9)">E77</text>
<text x="184.5" y="237.9" transform="rotate(-90 184.5 237.9)">E78</text>
<text x="188" y="237.9" transform="rotate(-90 188 237.9)">NC</text>
<text x="191.6" y="237.9" transform="rotate(-90 191.6 237.9)">NC</text>
<text x="195.1" y="237.9" transform="rotate(-90 195.1 237.9)">NC</text>
<text x="198.6" y="237.9" transform="rotate(-90 198.6 237.9)">NC</text>
<text x="202.1" y="237.9" transform="rotate(-90 202.1 237.9)">E80</text>
<text x="205.7" y="237.9" transform="rotate(-90 205.7 237.9)">VCCIO</text>
<text x="209.2" y="237.9" transform="rotate(-90 209.2 237.9)">E81</text>
<text x="70.2" y="244.4" transform="rotate(-90 70.2 244.4)">41</text>
<text x="73.7" y="244.4" transform="rotate(-90 73.7 244.4)">42</text>
<text x="77.3" y="244.4" transform="rotate(-90 77.3 244.4)">43</text>
<text x="80.8" y="244.4" transform="rotate(-90 80.8 244.4)">44</text>
<text x="84.3" y="244.4" transform="rotate(-90 84.3 244.4)">45</text>
<text x="87.8" y="244.4" transform="rotate(-90 87.8 244.4)">46</text>
<text x="91.4" y="244.4" transform="rotate(-90 91.4 244.4)">47</text>
<text x="94.9" y="244.4" transform="rotate(-90 94.9 244.4)">48</text>
<text x="98.4" y="244.4" transform="rotate(-90 98.4 244.4)">49</text>
<text x="102" y="244.4" transform="rotate(-90 102 244.4)">50</text>
<text x="105.5" y="244.4" transform="rotate(-90 105.5 244.4)">51</text>
<text x="109" y="244.4" transform="rotate(-90 109 244.4)">52</text>
<text x="112.5" y="244.4" transform="rotate(-90 112.5 244.4)">53</text>
<text x="116.1" y="244.4" transform="rotate(-90 116.1 244.4)">54</text>
<text x="119.6" y="244.4" transform="rotate(-90 119.6 244.4)">55</text>
<text x="123.1" y="244.4" transform="rotate(-90 123.1 244.4)">56</text>
<text x="126.6" y="244.4" transform="rotate(-90 126.6 244.4)">57</text>
<text x="130.2" y="244.4" transform="rotate(-90 130.2 244.4)">58</text>
<text x="133.7" y="244.4" transform="rotate(-90 133.7 244.4)">59</text>
<text x="137.2" y="244.4" transform="rotate(-90 137.2 244.4)">60</text>
<text x="140.8" y="244.4" transform="rotate(-90 140.8 244.4)">61</text>
<text x="144.3" y="244.4" transform="rotate(-90 144.3 244.4)">62</text>
<text x="147.8" y="244.4" transform="rotate(-90 147.8 244.4)">63</text>
<text x="151.3" y="244.4" transform="rotate(-90 151.3 244.4)">64</text>
<text x="154.9" y="244.4" transform="rotate(-90 154.9 244.4)">65</text>
<text x="158.4" y="244.4" transform="rotate(-90 158.4 244.4)">66</text>
<text x="161.9" y="244.4" transform="rotate(-90 161.9 244.4)">67</text>
<text x="165.5" y="244.4" transform="rotate(-90 165.5 244.4)">68</text>
<text x="169" y="244.4" transform="rotate(-90 169 244.4)">69</text>
<text x="172.5" y="244.4" transform="rotate(-90 172.5 244.4)">70</text>
<text x="176" y="244.4" transform="rotate(-90 176 244.4)">71</text>
<text x="179.6" y="244.4" transform="rotate(-90 179.6 244.4)">72</text>
<text x="183.1" y="244.4" transform="rotate(-90 183.1 244.4)">73</text>
<text x="186.6" y="244.4" transform="rotate(-90 186.6 244.4)">74</text>
<text x="190.1" y="244.4" transform="rotate(-90 190.1 244.4)">75</text>
<text x="193.7" y="244.4" transform="rotate(-90 193.7 244.4)">76</text>
<text x="197.2" y="244.4" transform="rotate(-90 197.2 244.4)">77</text>
<text x="200.7" y="244.4" transform="rotate(-90 200.7 244.4)">78</text>
<text x="204.3" y="244.4" transform="rotate(-90 204.3 244.4)">79</text>
<text x="207.8" y="244.4" transform="rotate(-90 207.8 244.4)">80</text>
</g>
</svg>
